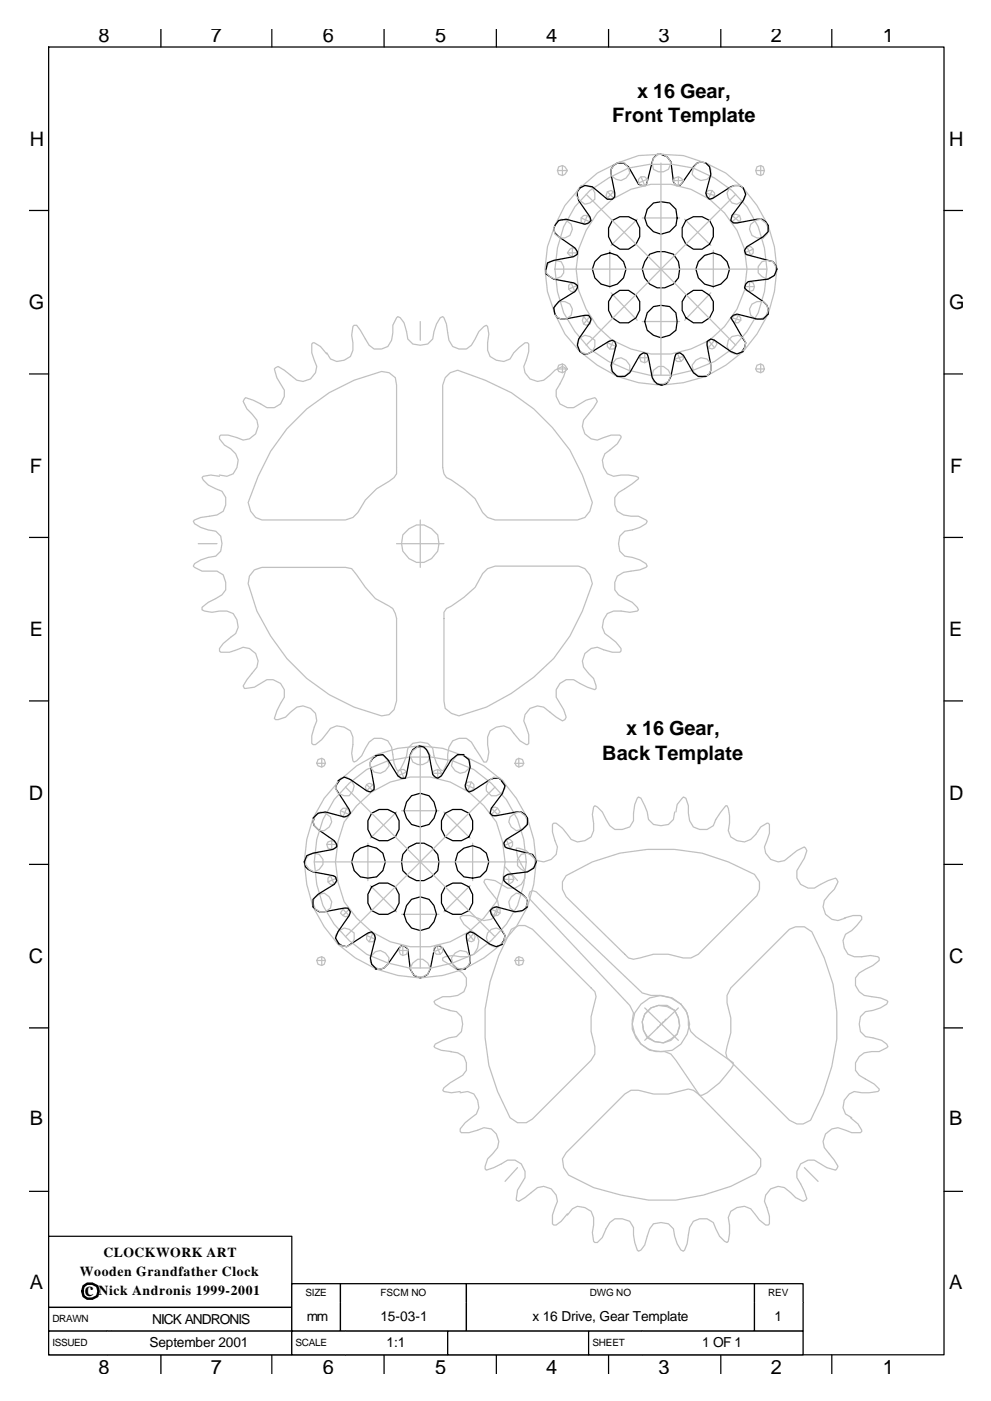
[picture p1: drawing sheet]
<svg xmlns="http://www.w3.org/2000/svg" width="210mm" height="297mm" viewBox="0 0 210 297" stroke-linecap="round" stroke-linejoin="round" font-family="sans-serif">
<g fill="none" stroke="#000" stroke-width=".26">
<path d="M10.3 10h190v277.2h-190zM34.1 6.2v3.8M57.7 6.2v3.8M81.5 6.2v3.8M105.3 6.2v3.8M129.1 6.2v3.8M152.9 6.2v3.8M176.5 6.2v3.8M6.3 44.6h4M200.3 44.6h4M6.3 79.3h4M200.3 79.3h4"/>
<path d="M6.3 113.9h4M200.3 113.9h4M6.3 148.6h4M200.3 148.6h4M6.3 183.3h4M200.3 183.3h4M6.3 217.9h4M200.3 217.9h4M6.3 252.6h4M200.3 252.6h4M34.1 287.2v4.1M57.7 287.2v4.1"/>
<path d="M81.5 287.2v4.1M105.3 287.2v4.1M129.1 287.2v4.1M152.9 287.2v4.1M176.5 287.2v4.1"/>
</g>
<path d="M10.3 262.1h51.6v15.1h-51.6z" fill-rule="evenodd" fill="#fff" stroke="#000" stroke-width=".26"/>
<path d="M61.9 272.2h10.3v3.9h-10.3z" fill-rule="evenodd" fill="#fff"/>
<path d="M61.9 276.1v-3.9h10.3v3.9" fill="none" stroke="#000" stroke-width=".26"/>
<path d="M72.2 272.2h26.8v3.9h-26.8z" fill-rule="evenodd" fill="#fff"/>
<path d="M72.2 276.1v-3.9h26.8v3.9" fill="none" stroke="#000" stroke-width=".26"/>
<path d="M99 272.2h61.1v3.9h-61.1z" fill-rule="evenodd" fill="#fff"/>
<path d="M99 276.1v-3.9h61.1v3.9" fill="none" stroke="#000" stroke-width=".26"/>
<path d="M160.1 272.2h10.3v3.9h-10.3z" fill-rule="evenodd" fill="#fff"/>
<path d="M160.1 276.1v-3.9h10.3v3.9" fill="none" stroke="#000" stroke-width=".26"/>
<path d="M10.3 277.2h13.5v5h-13.5z" fill-rule="evenodd" fill="#fff"/>
<path d="M23.8 277.2h-13.5v5h13.5" fill="none" stroke="#000" stroke-width=".26"/>
<path d="M23.8 277.2h38.1v5h-38.1z" fill-rule="evenodd" fill="#fff"/>
<path d="M23.8 277.2h38.1v5h-38.1" fill="none" stroke="#000" stroke-width=".26"/>
<path d="M61.9 276.1h10.3v6.1h-10.3z" fill-rule="evenodd" fill="#fff"/>
<path d="M61.9 276.1v6.1h10.3v-6.1" fill="none" stroke="#000" stroke-width=".26"/>
<path d="M72.2 276.1h26.8v6.1h-26.8z" fill-rule="evenodd" fill="#fff"/>
<path d="M72.2 276.1v6.1h26.8v-6.1" fill="none" stroke="#000" stroke-width=".26"/>
<path d="M99 276.1h61.1v6.1h-61.1z" fill-rule="evenodd" fill="#fff"/>
<path d="M99 276.1v6.1h61.1v-6.1" fill="none" stroke="#000" stroke-width=".26"/>
<path d="M160.1 276.1h10.3v6.1h-10.3z" fill-rule="evenodd" fill="#fff"/>
<path d="M160.1 276.1v6.1h10.3v-6.1" fill="none" stroke="#000" stroke-width=".26"/>
<path d="M10.3 282.2h12.5v5h-12.5z" fill-rule="evenodd" fill="#fff"/>
<path d="M22.8 282.2h-12.5v5h12.5" fill="none" stroke="#000" stroke-width=".26"/>
<path d="M22.8 282.2h39.1v5h-39.1z" fill-rule="evenodd" fill="#fff"/>
<path d="M22.8 282.2h39.1v5h-39.1" fill="none" stroke="#000" stroke-width=".26"/>
<path d="M61.9 282.2h11.4v5h-11.4z" fill-rule="evenodd" fill="#fff"/>
<path d="M73.3 282.2h-11.4v5h11.4" fill="none" stroke="#000" stroke-width=".26"/>
<path d="M73.3 282.2h21.7v5h-21.7z" fill-rule="evenodd" fill="#fff"/>
<path d="M73.3 282.2h21.7v5h-21.7" fill="none" stroke="#000" stroke-width=".26"/>
<path d="M95 282.2h29.9v5h-29.9z" fill-rule="evenodd" fill="#fff" stroke="#000" stroke-width=".26"/>
<path d="M124.9 282.2h11.4v5h-11.4z" fill-rule="evenodd" fill="#fff"/>
<path d="M136.3 282.2h-11.4v5h11.4" fill="none" stroke="#000" stroke-width=".26"/>
<path d="M136.3 282.2h34.1v5h-34.1z" fill-rule="evenodd" fill="#fff"/>
<g fill="none" stroke="#000" stroke-width=".26">
<path d="M129.9 46.7l1.6-.8a3.3 3.3 0 0 1 3.4 .8 3.3 3.3 0 0 1 .8 3.5 3.4 3.4 0 0 1-3.3 2.8 3.4 3.4 0 0 1-3.3-2.8v-1.9zM137.3 44.4l1.3-1.4 1.6-.2 1.9 .2 1.3 1.4 .3 1.8a3.4 3.4 0 0 1-2.6 3.3 3.4 3.4 0 0 1-3.8-1.7l-.5-1.6zM137.8 53.9l1.6-.5h1.6l1.9 .5 1 1.6a4 4 0 0 1-2.8 5.5 4 4 0 0 1-4.8-3.9l.5-1.6zM145.5 46.7l1.6-.8a3.3 3.3 0 0 1 3.4 .8 3.3 3.3 0 0 1 .8 3.5 3.4 3.4 0 0 1-3.3 2.8 3.4 3.4 0 0 1-3.3-2.8v-1.9zM129.9 62.6a3.5 3.5 0 0 1 4.9-.1 3.5 3.5 0 0 1 .1 4.9 3.5 3.5 0 0 1-4.9 .1 3.5 3.5 0 0 1-.1-4.9zM138.6 65l1.6-.3 1.9 .3 1.3 1.3 .3 1.9-.3 1.8a3.7 3.7 0 0 1-6.1 0l-.5-1.8 .5-1.9zM145.5 62.6a3.5 3.5 0 0 1 4.9-.1 3.5 3.5 0 0 1 .1 4.9 3.5 3.5 0 0 1-4.8 .1 3.5 3.5 0 0 1-.2-4.9zM157.4 74.5l.6-.8 .2-1-3.2-5.3 .6-.5 .8-.3 4.2 1h1.3l1.1-1v-1.1l-.3-.8-.8-.8-3.4-2.3-.5-.6 .2-.8 .5-.5 4.3-.5 1.3-.8 .5-1.3-.2-.8-.6-.8-5.8-1.6-.2-.8 .5-.8 3.4-2.1 1.1-1.1v-1.3l-.5-.8-.8-.5h-1.1l-4.2 .8h-.8l-.6-.6 .3-1 2.4-3.2 .5-1.3-.5-1.3-.8-.6h-1.1l-.8 .3-3.7 2.4-.8 .2-.5-.5-.2-.8 1-3.9-.3-1.6a1.92 1.92 0 0 0-1.7-1.1 1.92 1.92 0 0 0-1.7 1.1l-2.4 3.4-.5 .5h-.8l-.5-.8-.6-4.2-.7-1.1-1.4-.5h-.8l-.8 .8-1.5 5.8h-.8l-.8-.2-2.2-3.7-1-.8h-1.3l-.8 .5-.6 .8v1.1l.8 3.9v.8l-.5 .5h-1l-3.2-2.6-1.6-.3-1.1 .6-.5 .8v.8l.3 1 2.3 3.4 .3 .8-.5 .6-.8 .2-4-1-1.6 .2-.8 1.1-.2 .8 .2 .8 .8 .8 3.5 2.4 .5 .8v.5l-.8 .5-4.2 .8-1.3 .5-.3 1.4v1l1.6 1.1 4.2 .8 .8 .5v.5l-.5 .8-3.5 2.1-1 1.4 .2 1.3 .6 .8 .8 .2h.8l4.2-.7h.8l.5 .7-.3 .8-2.3 3.5-.3 1.3 .5 1.3 .8 .6h.8l4.5-2.7 .8-.3 .5 .3 .3 .8-1.1 4.2 .3 1.4 1.1 1h1.6l1-.8 2.1-3.7 .8-.5 .8 .3 1.1 5 1 1.3 1.1 .3M157.7 74.5l-1.3 .6-1.4-.6-3.4-2.4-.8-.2-.8 .5v.8l.8 4.2v1.1l-.3 .8-.7 .5h-1.6l-1.1-.8-2.1-3.7-.8-.5-.8 .3-1.1 4.7-.5 1.1-.5 .5-1.1 .3M88.9 158.1l1.1 .3 .5 .5 .5 1.1 .8 4.2 1.1 .8 .8-.5 2.1-3.5 1.3-1h1.3M89.2 158.4h-.8l-.8 .5-.6 1.1-1 5h-.8l-.8-.5-2.1-3.5-1.1-1-1.6 .2M66.7 173.5l-.3 .8 .3 .8 .8 .8 3.4 2.3 .5 .8v.6l-.8 .5-4.2 .8-1.3 .5-.5 1.3 .2 1.1 .6 .5 1 .6 4.2 .7 .6 .3 .2 .8-.5 .8-3.4 2.1-1.1 1.1v1.6l1.3 1h1.1l4.2-.8h.8l.5 .8-.2 .8-2.4 3.5-.5 1.3 .8 1.3"/>
<path d="M72 165.5l-.6 .8-.2 .8 2.9 4.5 .2 .8-.5 .5-.8 .3-3.9-1-1.6 .2-1.1 1.1M78.8 172.4l1.6-.8a3.3 3.3 0 0 1 3.5 .8 3.3 3.3 0 0 1 .8 3.5l-.8 1.5-1.6 .8a3.3 3.3 0 0 1-3.5-.8 3.3 3.3 0 0 1-.7-3.4zM79.9 160.2l-.8 .6-.5 .8v.8l.8 4.2v.8l-.8 .5-.8-.2-3.5-2.4-1.3-.6-1.3 .8M86.8 179.6a3.9 3.9 0 0 1 4.2-.5 3.9 3.9 0 0 1 2.1 3.6l-.2 1.9-1.4 1.3-1.5 .8h-1.6l-1.6-.8-1.3-1.3-.3-1.9 .3-1.5zM87.3 168.7a3.5 3.5 0 0 1 5.3 3.1 3.5 3.5 0 0 1-5.3 3 3.7 3.7 0 0 1 0-6.1zM94.5 172.4l1.5-.8a3.3 3.3 0 0 1 3.5 .8 3.3 3.3 0 0 1 .8 3.5l-.8 1.5-1.6 .8a3.3 3.3 0 0 1-3.4-.8 3.3 3.3 0 0 1-.8-3.4zM98.4 160.2l1.1 .8 .2 1.6-1 4 .3 .8 .5 .5 .8-.2 3.7-2.4 .8-.3h1l.8 .5M106.4 165.5l.8 1.1-.6 1.6-2.4 3.2-.2 1 .5 .5h.8l4.2-.7h1.1l.8 .5 .5 .8v1.3l-1 1.1-3.5 2.1-.5 .8 .3 .8 .5 .2 5.3 1.4 .5 .7 .3 .8-.6 1.4-1.3 .8-4.2 .5-.8 .5v.8l.5 .5 3.5 2.4 .8 .8 .2 .8-.2 1.1M71.7 199.9l.8 .6 1.1 .2 4.5-2.9 .7-.2 .6 .5 .2 .8-1 4.2 .2 1.3 1.1 1.1M75.1 180.9a3.6 3.6 0 0 1 4-1.5 3.6 3.6 0 0 1 2.7 3.3l-.6 1.9-1.3 1.3-1.8 .3a3.4 3.4 0 0 1-3-5.3zM78.8 188l1.6-.8a3.3 3.3 0 0 1 3.5 .8 3.3 3.3 0 0 1 .8 3.5l-.8 1.6-1.6 .8a3.3 3.3 0 0 1-3.5-.8 3.3 3.3 0 0 1-.7-3.5zM87.3 190.7a3.5 3.5 0 0 1 5.3 3 3.5 3.5 0 0 1-5.3 3.1 3.7 3.7 0 0 1 0-6.1z"/>
<path d="M94.5 188l1.5-.8a3.3 3.3 0 0 1 3.5 .8 3.3 3.3 0 0 1 .8 3.5l-.8 1.6-1.6 .8a3.3 3.3 0 0 1-3.4-.8 3.3 3.3 0 0 1-.8-3.5zM97.1 180.9a3.7 3.7 0 0 1 6.1 0 3.4 3.4 0 0 1-2.9 5.3 3.4 3.4 0 0 1-3.2-1.7 3.4 3.4 0 0 1 0-3.6zM111.9 192.3l-1 .8-1.6 .2-4-1-.8 .2-.5 .6 .2 .8 3 4.4-.3 1.1-.5 .8M79.6 205.5h1.1l.8-.3 .8-.8 2.4-3.4 .5-.5 .8 .2 .5 .6 .5 4.2 .8 1.3 1.4 .5 .8-.2 .8-.5 .5-1.1 1-4.8 .8-.2 .8 .5 2.1 3.4 1.1 1.1h1.6M106.6 200.2l-1.3 .5-1.3-.5-3.5-2.4-.8-.2-.7 .5v.8l.7 4.2v1.1l-.5 .8-.8 .5M136.3 282.2h34.1v5h-34.1"/>
<circle cx="129.2" cy="57.1" r="3.5"/>
<circle cx="151.2" cy="57.2" r="3.5"/>
</g>
<g fill="none" stroke="#c0c0c0" stroke-width=".26">
<path d="M118.3 36.2h2.1M118.5 35.4l.8-.3 .6 .3 .5 .8-.5 .8-.6 .2-.8-.2-.2-.8zM119.3 35.1v2.1M123 39.9l3.7-3.2 4.3-2.1 4.5-1.6 4.7-.3 4.8 .3 4.8 1.6 4.2 2.1 3.7 3.2a24.6 24.6 0 0 1-7.9 39.9 24.9 24.9 0 0 1-29.9-9l-2.2-4.2a21.9 21.9 0 0 1 0-18.8l2.2-4.2zM123.3 39.3a2.27 2.27 0 0 1 2.4 .6 2.27 2.27 0 0 1 .5 2.3l-1.1 .8-1 .3-1.1-.8-.8-1 .3-1.1zM130.4 34.8l1.1-.5 1.1 .3 .7 1 .3 1.1-.8 1-1 .6-1.1-.3-1.1-.8v-1.3zM136 37.5l.8 1.8M137.3 38l-1.8 .8M138.6 33.5l1.1-.8h1.1l1 .8 .5 1.1-.5 1.3-1 .5h-1.1l-1.1-.5-.2-1.3zM140.2 34.6v45M142.9 38.3h2.1M143.1 37.7l.8-.2 1.1 .8-.5 .8-.6 .2-.8-.2-.2-.8z"/>
<path d="M143.9 37.5v1.8M147.9 34.6l1.1-.3 1.3 .5 .5 1.1v1.3l-.8 .8-1.3 .3-1.1-.6-.8-.7 .3-1.4zM154.8 39.9l1-.6h1.4l.8 1.1 .2 1.1-.5 1-1.3 .8-1.1-.3-.8-1-.2-1.1zM160.3 36.2h1.9M160.6 35.4l.8-.3 .5 .3 .3 .8-.3 .8-.5 .2-.8-.2-.3-.8zM161.4 35.1v2.1M116.7 55.5l1-.3 1.4 .3 .5 1v1.4l-.5 .7-1.4 .6-1-.6-.8-.7v-1.4zM117.7 57.1h45M118 47.3l1.1-.8 1 .2 1.1 .8 .2 1.1-.5 1.3-1 .5h-1.1l-1.1-.7-.2-1.4zM120.4 53.6h2.1M120.9 52.8l.5-.2 .8 .2 .3 .8-.3 .6-.8 .2-.5-.2-.5-.6zM121.2 60l.8 1.8"/>
<path d="M121.4 52.6v1.8M123.3 46.2l1.8 .8M124.4 41.2l15.8 15.9M124.6 45.7l-.8 1.8M125.1 40.4l4-2.7 4.2-2.1 4.5-.8a21.5 21.5 0 0 1 17.5 5.6 22.2 22.2 0 0 1 6.9 21.4l-1.3 4.5-2.4 4-3.2 3.7a24.2 24.2 0 0 1-17.5 5.6 22.5 22.5 0 0 1-19.5-27l1.3-4.5 2.4-4.3zM126.7 45.2a17.8 17.8 0 0 1 27 0 17.7 17.7 0 0 1-7.1 28.8 18.7 18.7 0 0 1-16.7-1.9 19 19 0 0 1-7.1-19.3l1.6-3.9zM128.9 40.7l.7-.3 .6 .3 .2 .8-.2 .5-.6 .2-.7-.2-.3-.5zM128.9 40.7l1.3 1.3M129.4 53.1v7.9M130.2 40.7l-1.3 1.3M135.2 46.5l-5.6 5.5M136.3 46.2h7.9"/>
<path d="M140.2 57.1l15.9 16.1M140.2 57.1l-15.8 16.1M145.3 46.5l5.5 5.5M149.8 40.9l1.8 .6M150.3 40.4h.8l.5 .5v.6l-.5 .7h-.8l-.5-.7v-.6zM151.1 40.4l-.8 1.8M151.3 53.1v7.9M155.3 45.7l.8-.3 .8 .3 .3 .8-.3 .5-.8 .3-.8-.3-.3-.5zM155.3 45.7l1.6 1.3M156.1 41.2l-15.9 15.9M156.9 45.7l-1.6 1.3M158.5 52.3l.8 1.9"/>
<path d="M159 59.7v2.1M159.3 47.5l1-.8 1.1-.2 1.1 .8 .5 1-.3 1.4-.8 .7h-1.3l-1.1-.5-.5-1.3zM159.8 52.8l-1.8 .8M161.7 55.5l1-.3 1.3 .3 .6 1v1.4l-.6 .7-1.3 .6-1-.6-.8-.7v-1.4zM69.3 74.8l.8 1.3 1.3 .5 1.6-.2 1.3-.8 .6-1.3v-1.6l-.3-1.6 .3-1.9 .2-.2h.6l.8 1 1.8 3.2 1.1 .8h1.6l1.3-.5 .8-1.4 .2-1.5v-1.6l1.1-1.9 .5 .3 .8 1 .8 3.5 1.1 1 1.6 .3 1.6-.3 1-1 .3-1.6 .5-1.6 .8-1.3 .5-.3 .3 .3 .5 1.3 .5 3.4 .8 1.4 1.4 .5h1.6l1-.8 1.6-2.9 1.1-1.1 .5-.2 .3 .2 .2 1.6-.2 1.9v1.6l.5 1.3 1.3 .8 1.6 .2 1.3-.5 .8-1.3 1.1-1.1 1.3-1h.5l.3 .2v1.6l-.5 1.9a2.97 2.97 0 0 0 .9 4 2.97 2.97 0 0 0 4.1-.8l1-1.1 1.6-.8 .6 .3 .2 .2-.5 1.6-.8 1.6a3 3 0 0 0-.4 3.6 3 3 0 0 0 3.3 1.4l2.7-1.6 1.8-.5 .5 .8-.8 1.3-1 1.4a2.97 2.97 0 0 0-.9 4 2.97 2.97 0 0 0 4.1 1l1.5-.5h1.9l.3 .2v.3l-.8 1.3-2.7 2.1-.5 1.3 .3 1.6 .8 1.4 1.3 .5a8.2 8.2 0 0 1 5.3 .2v.3l-1.4 1.1-2.9 1.8-.8 1.1v1.6l.6 1.3 1.3 .8 1.6 .2h1.6l1.8 1.1-.2 .5-1.4 .8-1.6 .6-1.5 .2-1.1 1.1-.3 1.6 .3 1.6 1.1 1 1.5 .3 1.6 .5 1.4 .8 .2 .5-.2 .3-1.4 .5-3.4 .6-1.3 .7-.6 1.4v1.6l.8 1 2.9 1.6 1.1 1.1 .3 .5-.3 .3-1.6 .2-1.8-.2h-1.6l-1.3 .5-.8 1.3-.3 1.6 .5 1.3 2.4 1.9 1.1 1.3v.5l-.3 .3h-1.6l-1.8-.5a2.97 2.97 0 0 0-4.1 .9 2.97 2.97 0 0 0 .9 4.1l1 1 .6 1.6v.6l-.3 .2-1.6-.5-1.6-.8a3 3 0 0 0-3.6-.5 3 3 0 0 0-1.4 3.4l1.6 2.7 .5 1.5-.2 .6-.6 .2-1.3-.8-1.3-1a2.97 2.97 0 0 0-4.1-.9 2.97 2.97 0 0 0-.9 4.1l.5 1.6v1.8l-.3 .3h-.2l-1.4-.8-2.1-2.7-1.3-.5-1.6 .3-1.3 .8-.5 1.3v1.6l.2 1.6-.2 1.5-.3 .6h-.5l-2.7-4.3-1-.8h-1.6l-1.4 .6-.8 1.3-.2 1.6v1.6l-1.1 1.8-.5-.2-.8-1.4-.5-1.6-.3-1.5-1-1.1-1.6-.3-1.6 .3-1.1 1.1-.2 1.5-.6 1.4-.8 1.6-.5 .2-.3-.2-.5-1.4-.5-3.4-.8-1.3-1.3-.6h-1.6l-1.1 .8-1.6 2.9-1 1.1-.6 .3-.2-.3-.3-1.6 .3-1.8v-1.6l-.6-1.3-1.3-.8-1.6-.3-1.3 .5-1.8 2.4-1.4 1.1h-.5l-.3-.3v-1.6l1.1-3.2a3 3 0 0 0-2.1-3 3 3 0 0 0-3.5 1.2l-1 1-1.6 .6h-.5l-.3-.3 .5-1.6 1.6-2.9a3 3 0 0 0-3.7-3.7l-2.6 1.6-2.1 .3-.3-.6 .8-1.3 1-1.3a2.97 2.97 0 0 0 .9-4.1 2.97 2.97 0 0 0-4-.9l-1.6 .5h-1.9l-.2-.3v-.5l.8-1.1 2.6-2.1 .5-1.3-.2-1.6-.8-1.3-1.3-.5h-1.6l-1.6 .2-1.6-.2-.5-.3v-.5l1.3-1.1 2.9-1.6 .8-1v-1.6l-.5-1.6-1.4-.8h-3.1l-1.9-1.1 .3-.5 1.3-.8 1.6-.5 1.6-.3 1-1 .3-1.6-.3-1.6-1-1.1-1.6-.2-1.6-.6-1.3-.8-.3-.5 .3-.3 1.3-.5 3.4-.5 1.4-.8 .5-1.3v-1.6l-.8-1.3-2.9-1.4-1.1-1-.2-.6 .2-.2 1.6-.3 1.9 .3M69.3 75.1l-1.3-1.6-1.3-.8h-.3l-.3 .2v1.9l.6 1.6a2.97 2.97 0 0 1-1 4 2.97 2.97 0 0 1-4.1-.8l-1.3-1.1-1.3-.8-.8 .5 .5 1.9 1.6 2.6a3 3 0 0 1-3.7 3.7l-2.9-1.6-1.6-.5-.5 .8 .8 1.6 1 1.1a2.97 2.97 0 0 1 .9 4 2.97 2.97 0 0 1-4 1l-1.9-.5h-1.6l-.2 .2v.5l1 1.4 1.3 .8a3.3 3.3 0 0 1 .6 5.3l-1.3 .5-1.6-.3M89.2 68.2v3.9M95.5 79l1.6-.5 5.8 2.1a36.7 36.7 0 0 1 20.7 20.1l2.1 5.8-.6 1.9-1 1.3-1.6 .5h-17.5l-1.5-.5-1.1-1-1.6-3-2.4-2.1-2.6-1.8-1.1-.6-.5-.7-.3-1.4v-17.4l.6-1.6zM117.7 64.7l1.1-.8h1.1l1 .6 .5 1-.2 1.4-1.1 .7h-1l-1.1-.5-.5-1zM118.3 78.2h2.1M118.5 77.4l.8-.2 .6 .2 .5 .8-1.1 .8-.8-.2-.2-.6zM119.3 77.2v1.8"/>
<path d="M122.5 60.5l-1.9 .8M123 71.6l1.1-.5 1 .2 1.1 .8v1.4l-.5 1-1.1 .6-1-.3-1.1-.8v-1.3zM123.8 67.1l.6-.2 .7 .2 .3 .8-.3 .8-.7 .3-.6-.3-.2-.8zM123.8 67.1l1.3 1.6M125.1 67.1l-1.3 1.6M128.9 72.7l1.8 .8M129.6 62.1l5.6 5.8M130.2 72.1l-.8 1.9M130.7 76.1l1.1-.3 1 .6 .8 1v1.4l-.8 .8-1.3 .2-1.1-.2-.8-1.1 .3-1.3zM135.7 75.8h1.9M136 75.1l.8-.3 .5 .3 .3 .7-.3 .8-.5 .3-.8-.3-.3-.8zM136.3 68.2h7.9"/>
<path d="M136.8 74.8v2.1M138.6 78.5l1.1-.8h1.1l1 .8 .5 1.1-.5 1.3-1 .5h-1.1l-1.1-.5-.2-1.3zM143.7 74.8h.8l.5 .8v.5l-.5 .5h-.8l-.6-.5v-.5zM143.7 74.8l.8 1.8M145 75.6l-1.9 .5M147.6 76.4l1.1-.6 1.3 .3 .8 1.1v1.3l-.5 1.1-1.3 .2-1.1-.2-.8-.8-.3-1.4zM150.3 72.1l.8-.2 .5 .2 .5 .8-.5 .8-.5 .3-.8-.3-.3-.8zM150.3 72.1l1.3 1.6M150.8 62.1l-5.5 5.8M151.6 72.1l-1.3 1.6M154.5 72.1l.8-.8 1.3-.2 1.1 .5 .5 1.1-.2 1.3-.8 .8-1.4 .3-1-.6-.5-1zM155.3 67.4l.5-.5h.8l.6 .5v.5l-.6 .5h-.8l-.5-.5z"/>
<path d="M155.3 67.4l1.9 .5M156.6 66.9l-.8 1.5M158 60.8h2.1M160.3 78.2h1.9M160.6 77.4l.8-.2 .5 .2 .3 .8-.3 .6-.5 .2-.8-.2-.3-.6zM161.4 77.2v1.8M60.9 90.9a37.2 37.2 0 0 1 20.1-12.1l1.5 .2 1.4 1.1 .2 1.6v18.8l-.5 .7-1.1 .8-2.6 1.6-2.4 2.4-1.6 2.7-1 1-1.6 .5h-17.7l-1.4-.5-1-1.3-.5-1.9 2.1-5.5 2.6-5.3zM42.1 115.3h3.9M84.1 115.3h10.1M85.5 113.4l1.3-1.3 1.6-.8h1.6a4 4 0 0 1 2.3 6.5 4 4 0 0 1-6.8-.9l-.3-1.6zM89.2 110.2v10.1M54 120.8l1.6-.5h17.7l1.3 .3 2.9 3.9 2.1 2.4 3.7 2.1 .6 1.1 .2 1v17.5l-.5 1.9-1.1 1-1.5 .3a37.2 37.2 0 0 1-23.6-17l-2.9-5.2-1.8-5.9 .2-1.6z"/>
<path d="M94.7 129l1.1-.5 2.6-1.9 2.4-2.1 1.6-2.9 1.1-1 1.5-.6h17.8l1.3 .6 1 1.3 .6 1.8-2.1 5.9-2.7 5.2-3.4 4.8-4.3 4-4.7 3.4-5.3 2.9-5.8 1.9-1.6-.5-1.3-1.1-.3-1.6v-18.8zM87.6 159.2l1-.8h1.1l1.1 .8 .5 1-.5 1.4-1.1 .5h-1.1l-1-.5-.6-1.4zM89.2 158.1v47.1M66.9 172.9l1.1-.7 1.1 .2 1 .8 .3 1.1-.6 1-1 .8h-1.1l-1-1-.3-1.1zM67.2 161.8h1.9M67.5 161l.8-.2 .5 .2 .3 .8-.3 .6-.5 .2-.8-.2-.3-.6zM68.3 160.8v1.8M69.3 179h2.1M69.6 178.5l.8-.3 .8 .3 .2 .5-.2 .8-.8 .3-.8-.3-.3-.8zM70.4 178.2v1.9M72 165.5a23.3 23.3 0 0 1 26.4-5.3l4.3 2.2a24.4 24.4 0 0 1 6.8 34.1l-3.1 3.7a24.6 24.6 0 0 1-40-7.9 24.3 24.3 0 0 1 5.6-26.8zM72.2 165l1.4-.3 1 .8 .5 1.1-.2 1.1-.8 1h-1.1l-1.3-.5-.5-1.1 .2-1z"/>
<path d="M72.2 171.9l1.9 .8M73.3 166.9l31.7 31.7M73.6 171.4l-.8 1.8M74.1 166.1l3.7-2.9a24.8 24.8 0 0 1 22.7 0l3.7 2.9a22.6 22.6 0 0 1 3.2 29.9l-3.2 3.4-3.7 2.9-4.5 1.9-4.5 1h-4.7a22.6 22.6 0 0 1-18.3-31.5l2.4-4.2zM75.7 170.8a17.8 17.8 0 0 1 27 0l2.6 3.5a20.3 20.3 0 0 1 0 16.9l-2.6 3.4a17.8 17.8 0 0 1-27 0l-2.7-3.4a20.3 20.3 0 0 1 0-16.9zM77.8 166.3l.5-.2 .8 .2 .3 .6-.3 .8-.8 .2-.5-.2-.3-.8zM77.8 166.3l1.3 1.4M78.1 178.8v7.9M79.1 160.5l1.3-.5 1.1 .2 .8 1.1 .2 1.1-.7 1-1.1 .6-1.3-.3-.8-1.1v-1zM79.1 166.3l-1.3 1.4M84.1 172.2l-5.5 5.5M84.9 163.2l.8 1.8"/>
<path d="M85.2 171.9h7.9M86.3 163.7l-1.9 .8M91.8 164h1.9M92.1 163.4l.8-.2 .5 .2 .3 .6-.3 .7-.5 .3-.8-.3-.3-.7zM92.9 163.2v1.8M94.2 172.2l5.5 5.5M96.8 160.2l1.1-.2 1.1 .5 .7 1.1v1l-1 1.1-1.1 .3-1-.6-.8-1 .2-1.1zM98.7 166.3l1.8 .8M100 165.8l-.8 1.9M100.3 178.8v7.9M103.7 165.5l1.1-.8 1.3 .3 .8 .8 .3 1.3-.8 1.1-1.1 .5h-1.1l-1-1v-1.1zM104.2 171.4l.8-.3 .6 .3 .5 .8-1.1 .7-.8-.2-.2-.5z"/>
<path d="M104.2 171.4l1.4 1.3M105 166.9l-31.7 31.7M105.6 171.4l-1.4 1.3M107.4 178l.8 1.8M108.2 173.2l1.1-.8 1-.2 1.1 .7 .5 1.1-.2 1.1-1.1 .8-1.1 .2-1-.8-.6-1zM108.7 178.5l-1.8 .8M109.3 161.8h1.8M109.5 161l.6-.2 .8 .2 .2 .8-.2 .6-.8 .2-.6-.2-.2-.6zM110.1 160.8v1.8M143.1 172.2l-.2 1.5-1.1 1.1-1.6 .3-1.6-.3-1-1.1-.3-1.5-.5-1.4-.8-1.6-.5-.2a6.8 6.8 0 0 0-1.1 5l-.8 1.3-1.6 .6h-1.6l-1-.8-1.6-2.9-1.1-1.1-.5-.3-.3 .3-.2 1.6 .2 1.8v1.6l-.5 1.3-1.3 .8-1.6 .3-1.3-.5-1.9-2.4-1.3-1.1h-.5l-.3 .3v1.6l1.1 3.2a3 3 0 0 1-2.1 3 3 3 0 0 1-3.5-1.2l-1-1-1.6-.6h-.6l.3 1.9 .8 1.6a3 3 0 0 1 .5 3.6 3 3 0 0 1-3.4 1.4l-2.7-1.6-2.1-.3-.2 .6 .8 1.3 1 1.3a3 3 0 0 1 1.2 3.5 3 3 0 0 1-3 2.1l-3-1.1h-1.5l-.6 .3v.2l.8 1.4 2.7 2.1 .5 1.3-.3 1.6-.8 1.3-1.3 .5h-1.6l-1.6-.2-1.5 .2-.6 .3v.5l4.3 2.7 .8 1v1.6l-.6 1.4-1.3 .7-1.6 .3h-1.6l-1.8 1.1 .2 .5 1.4 .8 1.8 .5M143.4 172.2l.3-1.6 1.3-1.6 .5 .2 .5 1.6v1.6l.3 1.6 .8 1.3 1.3 .6h1.6l1.3-.8 .6-1.4 1-1.5 1.1-1.4h.3a8.2 8.2 0 0 1 .2 5.3l.5 1.3a3.3 3.3 0 0 0 5.3-.5l1.1-1.6 1.3-.8h.3l.2 .3v1.9l-.5 1.5a2.97 2.97 0 0 0 1 4.1 2.97 2.97 0 0 0 4-.9l1.4-1 1.6-.8 .5 .8-.5 1.5-1.6 2.7a3 3 0 0 0 3.7 3.7l2.9-1.6 1.6-.5 .5 .8-.8 1.6-1.1 1a3 3 0 0 0-.7 4.3 3 3 0 0 0 4.2 .7M65.6 181.2l1.1-.3 1 .3 .8 1v1.1l-.8 1-1 .6-1.1-.6-.8-1v-1.1z"/>
<path d="M66.7 190.4l1-.8 1.1-.2 1 .7 .6 1.1-.3 1.3-1 .8h-1.1l-1.1-.5-.5-1.3zM66.7 182.7h45M70.1 185.6l.8 1.9M71.4 186.2l-1.8 .8M72 197.3l1-.5 1.1 .2 1 .8v1.3l-.5 1.1-1 .5-1.4-.2-.8-.8-.2-1.4zM72.8 192.8l.5-.3 .8 .3 .2 .8-.2 .5-.8 .3-1.1-.8zM72.8 192.8l1.3 1.3M74.1 192.8l-1.3 1.3M77.8 198.3l1.8 .8M78.6 187.8l5.5 5.5M79.1 197.8l-.8 1.9M85.2 193.9h7.9"/>
<path d="M99.2 197.8l.8-.2 .5 .2 .3 .8-.3 .8-.5 .3-.8-.3-.2-.8zM99.2 197.8l1.3 1.6M99.7 187.8l-5.5 5.5M100.5 197.8l-1.3 1.6M103.5 197.8l.7-.8 1.1-.2 1.3 .5 .6 1-.3 1.4-.8 .8-1.3 .2-1.1-.5-.5-1.3zM104.2 192.8l1.9 .8M105.6 192.3l-.8 1.8M106.9 186.4h2.1M107.2 185.6l.7-.2 .8 .2 .3 .8-.3 .6-.8 .5-.7-.5-.3-.6zM107.2 183.8l2.6 2.9M107.9 185.4v2.1M108.5 197l1.6-.8h1.3l1.6 .8 13.2 13.3 .3 1-1.1 4.2v3.2l.8 3.2v1.6l-.8 1.3-12.4 12.4-1.3 .8h-1.9l-1.6-1-2.6-5.6a37.6 37.6 0 0 1 .2-28.8z"/>
<path d="M108.5 190.1l1-.7 1.1 .2 1.1 .8 .2 1.1-.5 1.3-1.1 .5h-1l-1.1-.8-.3-1.3zM110.6 181.2l1.1-.3 1 .3 .8 1v1.3l-.8 .8-1 .6-1.1-.6-.8-.8v-1.3zM112.4 189.1l.6-.3 .8 .3 22.5 21.4 1.8 .5a7.5 7.5 0 0 1 7.4 3.2l.5 1.6v1.6l.6 1.3 1 1.1 8 5.5v.6l-.6 .8a15.7 15.7 0 0 1-6 5.5h-.6l-5-7.4-1.1-1.3-1.3-.5a6.1 6.1 0 0 1-6.6-8.2l-.8-1.6-21.2-22.5-.2-.8zM120.1 185.6a38.8 38.8 0 0 1 40-.2l1 1.6v1.6l-.5 1.3-12.4 12.4-1.6 .8h-1.6l-3.2-.8h-3.2l-4.2 1.1-1.1-.3-13.2-13-.8-1.5v-1.6zM179.1 194.6l1.9-.5h1.6l.2 .3v.5l-1 1.3-1.1 1.1-1.3 .8-.5 1.3 .2 1.6 .8 1.3 1.3 .5h1.6l1.9-.2 1.6 .2 .2 .3v.5l-1.3 1.1-2.9 1.6-.8 1a3.3 3.3 0 0 0 3.4 4l1.9 .3 1.3 .5 .3 .3-.3 .5-1.3 .8-1.6 .5-1.6 .3-1 1-.3 1.6 .3 1.6 1 1.1 3.5 .8 1 .8 .3 .5-1.9 1.1h-1.6a3.3 3.3 0 0 0-3.4 3.9l.8 1.1 3.2 1.8 1 1.1v.3l-.2 .2-1.9 .3h-1.6l-1.6-.3a3.2 3.2 0 0 0-1.8 4.8l1.3 .8M67.2 203.6h1.9M67.5 203.1l.8-.3 .5 .3 .3 .5-.3 .8-.5 .3-.8-.3-.3-.8zM68.3 202.8v1.9M79.6 201.8l1.1-.3 1.1 .6 .7 1-.2 1.3-.8 .8-1.1 .3-1-.5-.8-1.1v-1.1zM84.7 201.5h1.8M84.9 200.7l.6-.2 .8 .2 .2 .8-.2 .8-.8 .3-.6-.3-.2-.8zM85.5 200.5v2.1"/>
<path d="M87.6 204.2l1-.8h1.1l1.1 .8 .5 1-.5 1.4-1.1 .5h-1.1l-1-.5-.6-1.4zM92.6 200.5l.8 1.8M93.9 201l-1.8 .8M95.2 214.2l1.6 .3 1.1 1 .3 1.6-.3 1.6-1.1 1.1-1.6 .2-1.3 .6-1.6 .8-.2 .5 .2 .3 1.4 .5 2.1 .3M109.3 203.6h1.8M109.5 203.1l.6-.3 .8 .3 .2 .5-.2 .8-.8 .3-.6-.3-.2-.8zM110.1 202.8v1.9M136 212.9a6 6 0 0 1 8.5 0 6 6 0 0 1 0 8.5l-1.9 1.3-2.4 .3-2.4-.3-1.8-1.3-1.3-2.1-.6-2.2 .6-2.3zM136.8 215l1.3-1.3 1.6-.5h1.9a4.4 4.4 0 0 1 2.1 6.1l-1.4 1-1.5 .8a4.1 4.1 0 0 1-4-6.1zM136.8 215l1.3-1.3 1.6-.5a4 4 0 0 1 4.5 4.3 4 4 0 0 1-5.3 3.3l-1.6-.8-.8-1.5-.2-1.9zM136.8 213.7l7.1 6.9M139.7 217.7l-.3 .2"/>
<path d="M140.2 217.1l-.2 .3M140.8 216.6l-.3 .3M141.3 216.1l-.3 .2M143.9 213.7l-7.1 6.9M155 209.5l12.5-12.5 1.3-.5h1.9l1.5 1.1 2.7 5.5a37.6 37.6 0 0 1-.3 28.9l-2.6 5.5-1.6 .8h-1.3l-1.6-.8-13.2-13.2-.3-1.1 1-4.2v-3.2l-.7-3.2v-1.6zM95.5 223l1.6 .2 1.3 .8 .6 1.3v1.6l-.8 1.1-2.7 1.6-1.3 1-.3 .6 .3 .2 1.6 .3 1.8-.3M97.6 231.7l1.6-.3 1.3 .6 .8 1.3 .3 1.6-.5 1.3-2.4 1.8-1.1 1.4v.5l.3 .3h1.6l3.2-1.1a3 3 0 0 1 3 2.1 3 3 0 0 1-1.2 3.5l-1 1-.6 1.6v.5l.3 .3 1.6-.5 2.9-1.6a3 3 0 0 1 3.7 3.7l-1.6 2.6-.3 2.1 .6 .3 1.3-.8 1.3-1a2.97 2.97 0 0 1 4.1-.9 2.97 2.97 0 0 1 .9 4l-.5 1.6v1.9l.3 .2h.5l1.1-.8 1.3-1.5M180.4 237l1.6 1.3 .8 1.3v.3l-.2 .3h-1.9l-1.3-.6a3 3 0 0 0-4.2 .8 3 3 0 0 0 .7 4.3l1.1 1.3 .8 1.3-.5 .8-1.9-.5-2.6-1.6a3 3 0 0 0-3.7 3.7l1.6 2.9 .5 1.6-.8 .5-1.6-.8-1.1-1a2.97 2.97 0 0 0-4-.9 2.97 2.97 0 0 0-1 4l.5 1.9v1.6l-.2 .2h-.5l-1.4-1-1.8-2.4-1.3-.5-1.6 .2-1.4 .8-.5 1.3 .3 1.6v1.9l-.3 1.6-.2 .2-.6-.2-1-1.1-1.4-2.9-1.3-.8h-1.6l-1.3 .5-.8 1.4-.5 3.4-.5 1.3-.3 .3-.5-.3-.8-1.3-.6-1.6-.2-1.6-1.1-1-1.6-.3-1.6 .3-.8 1-1 3.5-.8 1-.5 .3a8.1 8.1 0 0 1-1.1-5l-.8-1.4-1.6-.5h-1.6l-1 .8-.8 1.3-.8 1.9-1.1 1h-.5l-.3-.2-.2-1.9 .2-1.6v-1.6l-.5-1.3-1.3-.8-1.6-.2-1.1 .5-1 1.3M109.8 247.6l-2.6 2.9M120.1 244.4l12.5-12.4 1.3-.8h1.6l3.1 .8h3.2l4.2-1.1 1.1 .3 1.1 .8 12.1 12.4 1.1 1.3v1.6l-1.1 1.6a40.4 40.4 0 0 1-22.7 5.5l-5.8-1-5.9-1.6-5.3-2.7-1-1.5-.3-1.9zM170.7 247.6l2.9 2.9"/>
<circle cx="136.4" cy="38.4" r="1.01"/>
<circle cx="124.2" cy="46.6" r="1.01"/>
<circle cx="158.9" cy="53.2" r="1.01"/>
<circle cx="121.6" cy="60.9" r="1.01"/>
<circle cx="129.8" cy="73.1" r="1.01"/>
<circle cx="159" cy="60.7" r="1.09"/>
<circle cx="161" cy="65.8" r="1.99"/>
<circle cx="73.2" cy="172.3" r="1.01"/>
<circle cx="85.3" cy="164.1" r="1.01"/>
<circle cx="99.6" cy="166.7" r="1.01"/>
<circle cx="107.8" cy="178.9" r="1.01"/>
<circle cx="70.5" cy="186.6" r="1.01"/>
<circle cx="78.7" cy="198.7" r="1.01"/>
<circle cx="105.2" cy="193.2" r="1.01"/>
<circle cx="93" cy="201.4" r="1.01"/>
<circle cx="97.8" cy="203.5" r="1.99"/>
</g>
<path d="M17.7 272.7l.8-.5h1.1l1 .5 .3 1.1-.3 1-1 .5h-1.1l-.8-.5-.2-1z" fill="none" stroke="#000" stroke-width=".53"/>
<g font-size="4.2">
<text x="20.9" y="8.9">8</text>
<text x="44.7" y="8.9">7</text>
<text x="68.5" y="8.9">6</text>
<text x="92.3" y="8.9">5</text>
<text x="115.9" y="8.9">4</text>
<text x="139.7" y="8.9">3</text>
<text x="163.5" y="8.9">2</text>
<text x="187.3" y="8.9">1</text>
<text x="135.2" y="20.8">x 16 Gear,</text>
<text x="129.9" y="25.8">Front Template</text>
<text x="6.3" y="30.9">H</text>
<text x="201.3" y="30.9">H</text>
<text x="6.1" y="65.5">G</text>
<text x="201.3" y="65.5">G</text>
<text x="6.3" y="100.2">F</text>
<text x="201.6" y="100.2">F</text>
<text x="6.3" y="134.8">E</text>
<text x="201.3" y="134.8">E</text>
<text x="132.8" y="155.8">x 16 Gear,</text>
<text x="127.8" y="161">Back Template</text>
<text x="6.1" y="169.5">D</text>
<text x="201.3" y="169.5">D</text>
<text x="6.1" y="204.2">C</text>
<text x="201.3" y="204.2">C</text>
<text x="6.3" y="238.6">B</text>
<text x="201.3" y="238.6">B</text>
<text x="6.3" y="273.2">A</text>
<text x="18" y="274.8">c</text>
<text x="201.3" y="273.2">A</text>
<text x="20.9" y="291.2">8</text>
<text x="44.7" y="291.2">7</text>
<text x="68.5" y="291.2">6</text>
<text x="92.3" y="291.2">5</text>
<text x="115.9" y="291.2">4</text>
<text x="139.7" y="291.2">3</text>
<text x="163.5" y="291.2">2</text>
<text x="187.3" y="291.2">1</text>
</g>
<g font-size="2.9">
<text x="22" y="266.6">CLOCKWORK ART</text>
<text x="16.9" y="270.6">Wooden Grandfather Clock</text>
<text x="20.9" y="274.5">Nick Andronis 1999-2001</text>
<text x="32.3" y="280.6">NICK ANDRONIS</text>
<text x="65.1" y="280.1">mm</text>
<text x="80.7" y="280.1">15-03-1</text>
<text x="113" y="280.1">x 16 Drive, Gear Template</text>
<text x="164.3" y="280.1">1</text>
<text x="31.7" y="285.7">September 2001</text>
<text x="82" y="285.7">1:1</text>
<text x="149" y="285.7">1 OF 1</text>
</g>
<g font-size="2.1">
<text x="64.8" y="274.8">SIZE</text>
<text x="80.7" y="274.8">FSCM NO</text>
<text x="125.1" y="274.8">DWG NO</text>
<text x="163" y="274.8">REV</text>
<text x="11.1" y="280.4">DRAWN</text>
<text x="11.1" y="285.4">ISSUED</text>
<text x="62.7" y="285.4">SCALE</text>
<text x="125.7" y="285.4">SHEET</text>
</g>
</svg>
